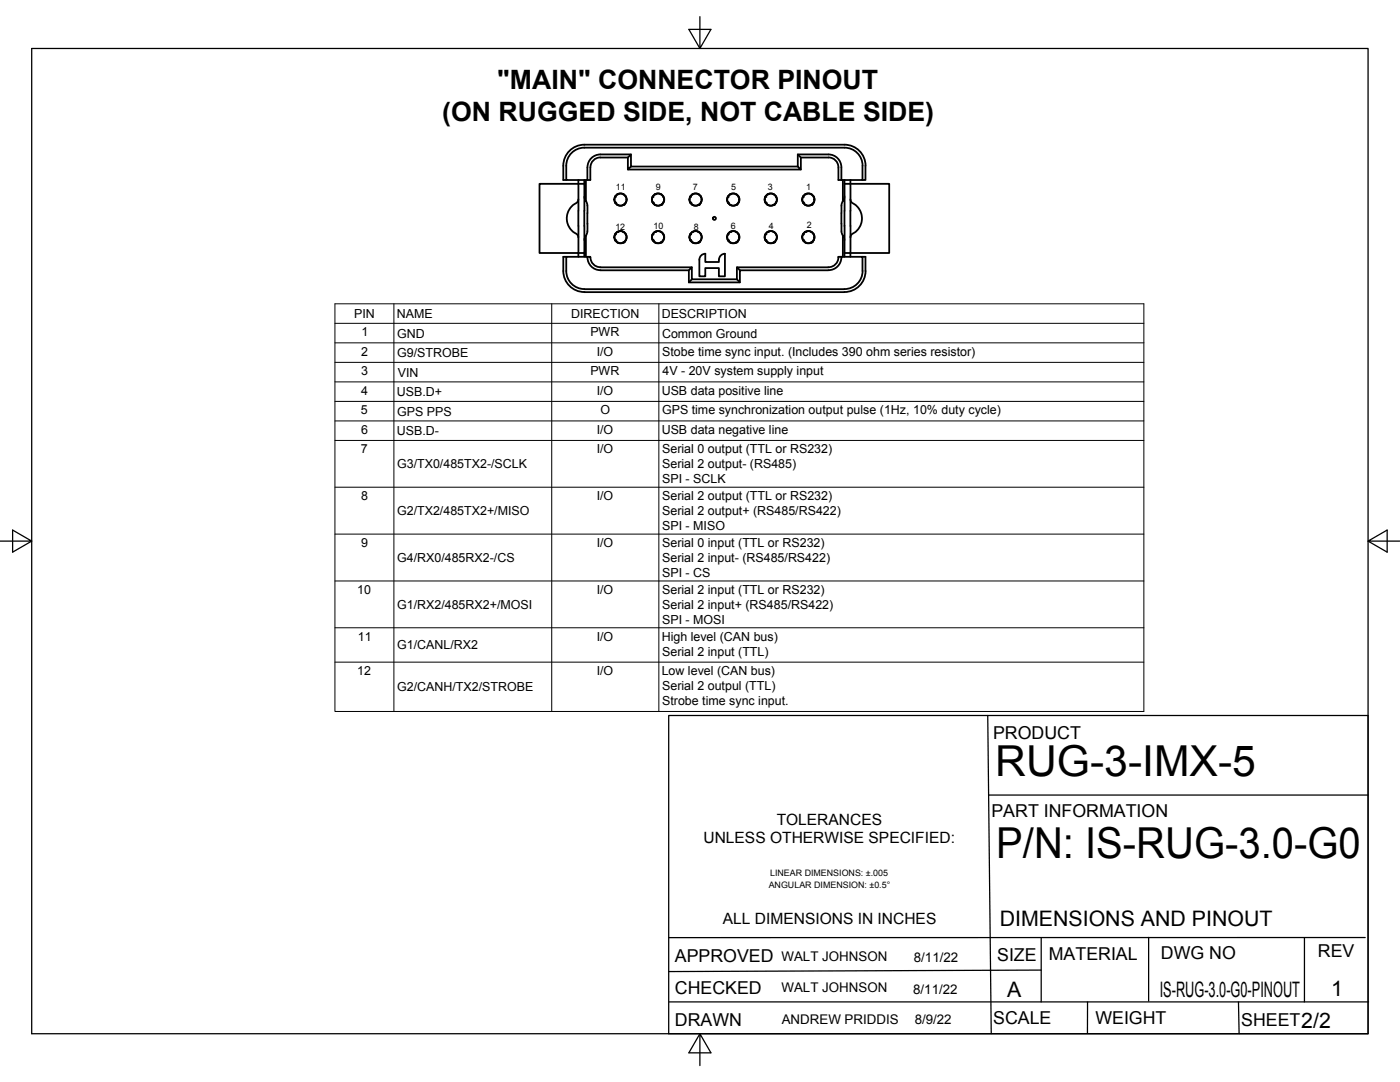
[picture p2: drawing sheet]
<svg xmlns="http://www.w3.org/2000/svg" width="279mm" height="216mm" viewBox="0 0 279 216" stroke-linecap="round" stroke-linejoin="round" font-family="sans-serif">
<!-- layer: Visible -->
<g fill="none" stroke="#000" stroke-width=".36">
<path d="M113 35.9h-.6a7.6 7.6 0 0 1 .6-4.9 4.2 4.2 0 0 1 3.6-2.1h51.9a4.2 4.2 0 0 1 4.2 4.2v2.8h-.6M115.4 39.8l-.2 .5-1 .7-.5 .7-.5 .9-.1 .8 .1 1.1 .3 .7 .7 .9 1 .7 .2 .6M115.4 35.9v6.2M116.6 36.7h-8.9v13.8h8.9M116.6 35.9v.8M116.6 36.7v5.4M116.6 39.2l.3 .9M116.9 35.9v4.2M117.2 33.4v2.5h-4.2v-2.8a3.6 3.6 0 0 1 3.6-3.6h51.9a3.6 3.6 0 0 1 3.6 3.6v2.8h-4.2M117.2 33.4a2.57 2.57 0 0 1 2.6-2.6h6.1v2.4h33.3v-2.4h6.1a2.57 2.57 0 0 1 2.6 2.6v2.5M117.8 33.4v2.5h-.6M122.7 39.3v.1"/>
<path d="M122.8 39.1l-.1 .2M123.3 38.8h-.2M123.3 38.7h.1M124.3 38.7h-.1M124.4 38.8h.1M124.8 39.1l.1 .2M124.9 39.3v.1M125.3 31.4v2.4l.6-.6M125.9 30.8l-.6 .6h-5.5a1.98 1.98 0 0 0-2 2M130.2 39.3v.1M130.3 39.1l-.1 .2M130.8 38.8h-.2"/>
<path d="M130.9 38.7h.1M131.8 38.7h.1M131.9 38.8h.1M132.3 39.1l.1 .2M132.5 39.3l-.1 .1M137.7 39.3v.1M137.8 39.1v.2M138.3 38.8h-.2M138.3 38.7h.1M139.3 38.7h.1M139.4 38.8h.1M139.8 39.1l.1 .2"/>
<path d="M140 39.3l-.1 .1M145.2 39.3v.1M145.3 39.1l-.1 .2M145.8 38.8h-.2M145.8 38.7h.1M146.8 38.7h-.1M146.9 38.8h.1M147.3 39.1l.1 .2M147.4 39.3v.1M152.7 39.3v.1M152.8 39.1v.2M153.3 38.8h-.2"/>
<path d="M153.4 38.7h.1M154.3 38.7h.1M154.4 38.8h.1M154.8 39.1l.1 .2M155 39.3l-.1 .1M159.2 33.2l.6 .6h-34.5M159.2 30.8l.6 .6v2.4M159.8 31.4h5.5a1.98 1.98 0 0 1 2 2v2.5h.6M160.2 39.3v.1M160.3 39.1v.2M160.8 38.8h-.2M160.8 38.7h.1"/>
<path d="M161.8 38.7h.1M161.9 38.8h.1M162.3 39.1l.1 .2M162.5 39.3l-.1 .1M168.2 35.9v4.2M168.5 36.7h1.2M168.5 39.2v.3a3.8 3.8 0 0 0-.6 3v3.6M168.5 35.9v.8M168.5 36.7v8.4M169.7 36.7h7.8v13.8h-7.8M169.7 39.8l.3 .6 .8 .5 .6 .8 .5 .9 .1 .8-.1 1.1-.3 .7-.7 .9-1 .7-.2 .6M169.7 35.9v.8"/>
<path d="M169.7 36.7v8.4M113 51.2h-.6a7.6 7.6 0 0 0 .6 5 4.3 4.3 0 0 0 3.6 2.1h51.9a4.2 4.2 0 0 0 4.2-4.2v-2.9h-.6M115.4 42.1v3M115.4 45.1v6.1M116.6 42.1v3M116.6 50.5v.7M116.6 45.1v5.4M116.9 40.1l.3 .9M116.9 47l-.3 .9M117.2 46.1l-.3 .9v4.2M117.2 51.2h-4.2v2.9a3.6 3.6 0 0 0 3.6 3.6h51.9a3.6 3.6 0 0 0 3.6-3.6v-2.9h-4.2a2.57 2.57 0 0 1-2.6 2.7h-17.6v2.4h-10.2v-2.4h-17.7a2.61 2.61 0 0 1-2.6-2.6M117.2 51.2h.6v.2"/>
<path d="M117.2 42.5v2.1M117.2 51.2v.2M117.2 41v1.5M117.2 44.6v1.5M117.8 51.3a1.98 1.98 0 0 0 2 2h18.3l-.6 .6M122.7 46.9h.1M122.7 47.8h.1M122.7 40.3h.1M122.7 47.9l.1 .1M122.7 40.4l.1 .1M122.8 46.6l-.1 .2M123.1 48.3l.2 .1"/>
<path d="M123.1 40.8l.2 .1M123.3 46.3l-.2 .1M123.3 41h.1M123.3 46.2h.1M123.4 48.5h-.1M124.2 41h.1M124.2 46.2h.1M124.2 48.5h.1M124.4 46.3l.1 .1M124.5 48.3l-.1 .1M124.5 40.8l-.1 .1M124.8 46.6l.1 .2"/>
<path d="M124.9 47.9l-.1 .1M124.9 40.4l-.1 .1M124.9 47.8h.1M124.9 40.3h.1M124.9 46.9h.1M130.2 46.9h.1M130.2 47.8h.1M130.2 40.3h.1M130.2 47.9l.1 .1M130.2 40.4l.1 .1M130.3 46.6l-.1 .2M130.6 48.3l.2 .1"/>
<path d="M130.6 40.8l.2 .1M130.8 46.3l-.2 .1M130.9 41h.1M130.9 46.2h.1M130.9 48.5h.1M131.8 41h.1M131.8 46.2h.1M131.8 48.5h.1M131.9 46.3l.1 .1M132 48.3l-.1 .1M132 40.8l-.1 .1M132.3 46.6l.1 .2"/>
<path d="M132.4 47.9l-.1 .1M132.4 40.4l-.1 .1M132.4 47.8h.1M132.4 40.3h.1M132.5 46.9h-.1M137.7 46.9h.1M137.7 47.8h.1M137.7 40.3h.1M137.8 47.9v.1M137.8 40.4v.1M137.8 46.6v.2M138.1 53.3v2.4h9"/>
<path d="M138.1 55.7l-.6 .6M138.1 48.3l.2 .1M138.1 40.8l.2 .1M138.3 46.3l-.2 .1M138.3 41h.1M138.3 46.2h.1M138.4 48.5h-.1M139.3 41h.1M139.3 46.2h.1M139.3 48.5h.1M139.4 46.3l.1 .1M139.5 48.3l-.1 .1"/>
<path d="M139.5 40.8l-.1 .1M139.8 46.6l.1 .2M139.9 47.9l-.1 .1M139.9 40.4l-.1 .1M139.9 47.8h.1M139.9 40.3h.1M140 46.9h-.1M140.1 50.9l.7-.3v1.7h2.7a1.32 1.32 0 0 1 1.2-1.7v4.5h-1.2v-1.6h-2.7v1.6h-1.2v-3.3v-.4zM145.2 46.9h.1M145.2 47.8h.1M145.2 40.3h.1M145.2 47.9l.1 .1"/>
<path d="M145.2 40.4l.1 .1M145.3 46.6l-.1 .2M145.6 48.3l.2 .1M145.6 40.8l.2 .1M145.8 46.3l-.2 .1M145.8 41h.1M145.8 46.2h.1M145.9 48.5h-.1M146.7 41h.1M146.7 46.2h.1M146.7 48.5h.1M146.9 46.3l.1 .1"/>
<path d="M147 48.3l-.1 .1M147 40.8l-.1 .1M147.1 53.3v2.4l.6 .6M147.3 46.6l.1 .2M147.4 47.9l-.1 .1M147.4 40.4l-.1 .1M147.4 47.8h.1M147.4 40.3h.1M147.4 46.9h.1M152.7 46.9h.1M152.7 47.8h.1M152.7 40.3h.1"/>
<path d="M152.8 47.9v.1M152.8 40.4v.1M152.8 46.6v.2M153.1 48.3l.2 .1M153.1 40.8l.2 .1M153.3 46.3l-.2 .1M153.4 41h.1M153.4 46.2h.1M153.4 48.5h.1M154.3 41h.1M154.3 46.2h.1M154.3 48.5h.1"/>
<path d="M154.4 46.3l.1 .1M154.5 48.3l-.1 .1M154.5 40.8l-.1 .1M154.8 46.6l.1 .2M154.9 47.9l-.1 .1M154.9 40.4l-.1 .1M154.9 47.8h.1M154.9 40.3h.1M155 46.9h-.1M160.2 46.9h.1M160.2 40.3h.1M160.2 47.8h.1"/>
<path d="M160.3 40.4v.1M160.3 47.9v.1M160.3 46.6v.2M160.6 40.8l.2 .1M160.6 48.3l.2 .1M160.8 46.3l-.2 .1M160.8 41h.1M160.8 46.2h.1M160.9 48.5h-.1M161.8 41h.1M161.8 46.2h.1M161.8 48.5h.1"/>
<path d="M161.9 46.3l.1 .1M162 40.8l-.1 .1M162 48.3l-.1 .1M162.3 46.6l.1 .2M162.4 40.4l-.1 .1M162.4 47.9l-.1 .1M162.4 40.3h.1M162.4 47.8h.1M162.5 46.9h-.1M167.9 51.2h-.6a1.98 1.98 0 0 1-2 2.1h-18.2l.6 .6M167.9 46.1l.3 .9M168.2 47v4.2"/>
<path d="M168.2 47l.3 .9M168.5 50.5h1.2M168.5 50.5v.7M168.6 45.1l-.1 5.4M169.7 50.5v.7M169.7 45.1v5.4"/>
<circle cx="123.8" cy="39.8" r="1.2"/>
<circle cx="123.8" cy="39.8" r="1.24"/>
<circle cx="131.3" cy="39.8" r="1.2"/>
<circle cx="131.3" cy="39.8" r="1.24"/>
<circle cx="138.8" cy="39.8" r="1.2"/>
<circle cx="138.8" cy="39.8" r="1.24"/>
<circle cx="146.3" cy="39.8" r="1.2"/>
<circle cx="146.3" cy="39.8" r="1.24"/>
<circle cx="153.8" cy="39.8" r="1.2"/>
<circle cx="153.8" cy="39.8" r="1.24"/>
<circle cx="161.3" cy="39.8" r="1.2"/>
<circle cx="161.3" cy="39.8" r="1.24"/>
<circle cx="123.8" cy="47.3" r="1.2"/>
<circle cx="123.8" cy="47.3" r="1.24"/>
<circle cx="131.3" cy="47.3" r="1.2"/>
<circle cx="131.3" cy="47.3" r="1.24"/>
<circle cx="138.8" cy="47.3" r="1.2"/>
<circle cx="138.8" cy="47.3" r="1.24"/>
<circle cx="142.6" cy="43.6" r=".31"/>
<circle cx="146.3" cy="47.3" r="1.2"/>
<circle cx="146.3" cy="47.3" r="1.24"/>
<circle cx="153.8" cy="47.3" r="1.2"/>
<circle cx="153.8" cy="47.3" r="1.24"/>
<circle cx="161.3" cy="47.3" r="1.2"/>
<circle cx="161.3" cy="47.3" r="1.24"/>
</g>
<g fill="#000">
<circle cx="122.7" cy="39.3" r=".18"/>
<circle cx="123.3" cy="38.8" r=".18"/>
<circle cx="130.2" cy="39.3" r=".18"/>
<circle cx="130.8" cy="38.8" r=".18"/>
<circle cx="137.8" cy="39.3" r=".18"/>
<circle cx="145.2" cy="39.3" r=".18"/>
<circle cx="145.8" cy="38.8" r=".18"/>
<circle cx="152.8" cy="39.3" r=".18"/>
<circle cx="153.3" cy="38.8" r=".18"/>
<circle cx="160.3" cy="39.3" r=".18"/>
<circle cx="160.8" cy="38.8" r=".18"/>
<circle cx="122.7" cy="47.9" r=".18"/>
<circle cx="122.7" cy="40.4" r=".18"/>
<circle cx="122.7" cy="46.8" r=".18"/>
<circle cx="122.8" cy="48" r=".18"/>
<circle cx="122.8" cy="40.5" r=".18"/>
<circle cx="123.3" cy="46.3" r=".18"/>
<circle cx="124.4" cy="40.9" r=".18"/>
<circle cx="124.4" cy="48.4" r=".18"/>
<circle cx="124.5" cy="48.3" r=".18"/>
<circle cx="124.5" cy="40.8" r=".18"/>
<circle cx="130.2" cy="46.8" r=".18"/>
<circle cx="130.2" cy="47.9" r=".18"/>
<circle cx="130.2" cy="40.4" r=".18"/>
<circle cx="130.3" cy="48" r=".18"/>
<circle cx="130.3" cy="40.5" r=".18"/>
<circle cx="130.8" cy="46.3" r=".18"/>
<circle cx="131.9" cy="48.4" r=".18"/>
<circle cx="131.9" cy="40.9" r=".18"/>
<circle cx="132" cy="40.8" r=".18"/>
<circle cx="132" cy="48.3" r=".18"/>
<circle cx="137.8" cy="40.4" r=".18"/>
<circle cx="137.8" cy="47.9" r=".18"/>
<circle cx="137.8" cy="46.8" r=".18"/>
<circle cx="137.8" cy="48" r=".18"/>
<circle cx="137.8" cy="40.5" r=".18"/>
<circle cx="139.4" cy="40.9" r=".18"/>
<circle cx="139.4" cy="48.4" r=".18"/>
<circle cx="139.5" cy="48.3" r=".18"/>
<circle cx="139.5" cy="40.8" r=".18"/>
<circle cx="145.2" cy="46.8" r=".18"/>
<circle cx="145.2" cy="47.9" r=".18"/>
<circle cx="145.2" cy="40.4" r=".18"/>
<circle cx="145.3" cy="48" r=".18"/>
<circle cx="145.3" cy="40.5" r=".18"/>
<circle cx="145.8" cy="46.3" r=".18"/>
<circle cx="146.9" cy="40.9" r=".18"/>
<circle cx="146.9" cy="48.4" r=".18"/>
<circle cx="147" cy="48.3" r=".18"/>
<circle cx="147" cy="40.8" r=".18"/>
<circle cx="152.8" cy="47.9" r=".18"/>
<circle cx="152.8" cy="46.8" r=".18"/>
<circle cx="152.8" cy="40.4" r=".18"/>
<circle cx="152.8" cy="48" r=".18"/>
<circle cx="152.8" cy="40.5" r=".18"/>
<circle cx="153.3" cy="46.3" r=".18"/>
<circle cx="154.4" cy="48.4" r=".18"/>
<circle cx="154.4" cy="40.9" r=".18"/>
<circle cx="154.5" cy="48.3" r=".18"/>
<circle cx="154.5" cy="40.8" r=".18"/>
<circle cx="160.3" cy="47.9" r=".18"/>
<circle cx="160.3" cy="40.4" r=".18"/>
<circle cx="160.3" cy="46.8" r=".18"/>
<circle cx="160.3" cy="40.5" r=".18"/>
<circle cx="160.3" cy="48" r=".18"/>
<circle cx="160.8" cy="46.3" r=".18"/>
<circle cx="161.9" cy="40.9" r=".18"/>
<circle cx="161.9" cy="48.4" r=".18"/>
<circle cx="162" cy="48.3" r=".18"/>
<circle cx="162" cy="40.8" r=".18"/>
</g>
<!-- layer: Border -->
<path d="M6.3 9.7h266.7v196.6h-266.7zM139.7 3.3v6.4l2.2-3.8h-4.4l2.2 3.8M0 108h6.3l-3.8-2.2v4.4l3.8-2.2M273 108l3.8 2.2v-4.4l-3.8 2.2h6.4M139.7 206.3l-2.2 3.8h4.4l-2.2-3.8v6.3" fill="none" stroke="#000" stroke-width=".25"/>
<!-- layer: BOM -->
<g fill="none" stroke="#000" stroke-width=".2">
<path d="M66.8 60.6h161.5v81.4h-161.5zM66.8 64.5h161.5M66.8 68.4h161.5M66.8 72.3h161.5M66.8 76.2h161.5M78.6 60.6v81.4M110.1 60.6v81.4M131.5 60.6v81.4M66.8 80.1h161.5M66.8 84h161.5M66.8 87.9h161.5M66.8 97.2h161.5"/>
<path d="M66.8 106.6h161.5M66.8 115.9h161.5M66.8 125.3h161.5M66.8 132.1h161.5"/>
</g>
<!-- layer: Titleblock -->
<path d="M133.5 142.8h139.5v63.5h-139.5zM197.1 142.8l.7 63.4M197.3 158.6h75.7M133.6 199.9h139.5M207.8 193.6l-74.3 .3M207.8 187.2v12.7M217 199.9v6.3M229.2 187v12.7M247.2 199.9l.1 6.3M260.3 187.2v12.7M272.5 187.1h-139" fill="none" stroke="#000" stroke-width=".25"/>
<g font-size="8.5">
<text x="198.6" y="154.9">RUG-3-IMX-5</text>
<text x="198.8" y="171.2">P/N: IS-RUG-3.0-G0</text>
</g>
<g font-size="5.3">
<text x="99.3" y="17.8">&quot;MAIN&quot; CONNECTOR PINOUT</text>
<text x="88.3" y="24.2">(ON RUGGED SIDE, NOT CABLE SIDE)</text>
</g>
<g font-size="4.3">
<text x="199.5" y="184.9">DIMENSIONS AND PINOUT</text>
<text x="201" y="199">A</text>
<text x="231.5" y="198.9">IS-RUG-3.0-G0-PINOUT</text>
<text x="265.6" y="198.6">1</text>
<text x="259.7" y="205">2/2</text>
</g>
<g font-size="3.5">
<text x="198.2" y="147.4">PRODUCT</text>
<text x="197.9" y="163">PART INFORMATION</text>
<text x="134.7" y="192">APPROVED</text>
<text x="199" y="191.7">SIZE</text>
<text x="209.3" y="191.5">MATERIAL</text>
<text x="231.7" y="191.3">DWG NO</text>
<text x="263" y="191">REV</text>
<text x="134.7" y="198.3">CHECKED</text>
<text x="134.7" y="204.7">DRAWN</text>
<text x="198.2" y="204.3">SCALE</text>
<text x="218.6" y="204.4">WEIGHT</text>
<text x="247.7" y="204.7">SHEET</text>
</g>
<g font-size="3.1">
<text x="155" y="164.5">TOLERANCES</text>
<text x="140.4" y="168.3">UNLESS OTHERWISE SPECIFIED:</text>
<text x="144.3" y="184.3">ALL DIMENSIONS IN INCHES</text>
</g>
<g font-size="2.7">
<text x="156" y="191.7">WALT JOHNSON</text>
<text x="182.4" y="191.9">8/11/22</text>
<text x="156" y="198">WALT JOHNSON</text>
<text x="182.2" y="198.4">8/11/22</text>
<text x="156" y="204.4">ANDREW PRIDDIS</text>
<text x="182.5" y="204.4">8/9/22</text>
</g>
<g font-size="2.5">
<text x="70.7" y="63.5">PIN</text>
<text x="79.2" y="63.5">NAME</text>
<text x="114" y="63.5">DIRECTION</text>
<text x="132.1" y="63.5">DESCRIPTION</text>
<text x="72.1" y="71">2</text>
<text x="72.1" y="67.1">1</text>
<text x="79.2" y="67.4">GND</text>
<text x="79.2" y="71.2">G9/STROBE</text>
<text x="117.8" y="67.1">PWR</text>
<text x="119.1" y="71">I/O</text>
<text x="132.1" y="67.4">Common Ground</text>
<text x="132.1" y="71">Stobe time sync input. (Includes 390 ohm series resistor)</text>
<text x="72.1" y="74.8">3</text>
<text x="79.4" y="75.1">VIN</text>
<text x="117.8" y="74.8">PWR</text>
<text x="132.2" y="74.9">4V - 20V system supply input</text>
<text x="72" y="82.6">5</text>
<text x="72.1" y="78.7">4</text>
<text x="79.2" y="79">USB.D+</text>
<text x="79.2" y="82.9">GPS PPS</text>
<text x="119.1" y="78.8">I/O</text>
<text x="119.8" y="82.7">O</text>
<text x="132.1" y="78.8">USB data positive line</text>
<text x="132.1" y="82.7">GPS time synchronization output pulse (1Hz, 10% duty cycle)</text>
<text x="72.1" y="86.5">6</text>
<text x="79.2" y="86.8">USB.D-</text>
<text x="119.1" y="86.6">I/O</text>
<text x="132.1" y="86.6">USB data negative line</text>
<text x="72" y="90.4">7</text>
<text x="79.2" y="93.4">G3/TX0/485TX2-/SCLK</text>
<text x="119.1" y="90.4">I/O</text>
<text x="132.1" y="90.4">Serial 0 output (TTL or RS232)</text>
<text x="132.1" y="93.4">Serial 2 output- (RS485)</text>
<text x="72.1" y="99.8">8</text>
<text x="119.1" y="99.8">I/O</text>
<text x="132.1" y="96.4">SPI - SCLK</text>
<text x="132.1" y="99.8">Serial 2 output (TTL or RS232)</text>
<text x="79.2" y="102.8">G2/TX2/485TX2+/MISO</text>
<text x="132.1" y="102.8">Serial 2 output+ (RS485/RS422)</text>
<text x="132.1" y="105.8">SPI - MISO</text>
<text x="72.1" y="109.1">9</text>
<text x="79.2" y="112.1">G4/RX0/485RX2-/CS</text>
<text x="119.1" y="109.2">I/O</text>
<text x="132.1" y="109.1">Serial 0 input (TTL or RS232)</text>
<text x="132.1" y="112.1">Serial 2 input- (RS485/RS422)</text>
<text x="71.3" y="118.5">10</text>
<text x="119.1" y="118.5">I/O</text>
<text x="132.1" y="115.1">SPI - CS</text>
<text x="132.1" y="118.5">Serial 2 input (TTL or RS232)</text>
<text x="79.2" y="121.5">G1/RX2/485RX2+/MOSI</text>
<text x="132.1" y="121.5">Serial 2 input+ (RS485/RS422)</text>
<text x="132.1" y="124.5">SPI - MOSI</text>
<text x="71.4" y="127.8">11</text>
<text x="79.2" y="129.6">G1/CANL/RX2</text>
<text x="119.1" y="127.8">I/O</text>
<text x="132.1" y="127.8">High level (CAN bus)</text>
<text x="132.1" y="130.8">Serial 2 input (TTL)</text>
<text x="71.3" y="134.7">12</text>
<text x="79.2" y="137.9">G2/CANH/TX2/STROBE</text>
<text x="119.1" y="134.7">I/O</text>
<text x="132.1" y="134.7">Low level (CAN bus)</text>
<text x="132.1" y="137.7">Serial 2 outpul (TTL)</text>
<text x="132.1" y="140.7">Strobe time sync input.</text>
</g>
<g font-size="1.8">
<text x="122.9" y="38">11</text>
<text x="130.9" y="37.9">9</text>
<text x="138.3" y="37.9">7</text>
<text x="145.9" y="38">5</text>
<text x="153.2" y="37.9">3</text>
<text x="160.9" y="37.9">1</text>
<text x="122.8" y="45.8">12</text>
<text x="130.5" y="45.8">10</text>
<text x="138.5" y="45.8">8</text>
<text x="145.8" y="45.7">6</text>
<text x="153.4" y="45.7">4</text>
<text x="161" y="45.5">2</text>
<text x="153.4" y="177.2">ANGULAR DIMENSION: ±0.5°</text>
<text x="153.7" y="174.8">LINEAR DIMENSIONS: ±.005</text>
</g>
</svg>
